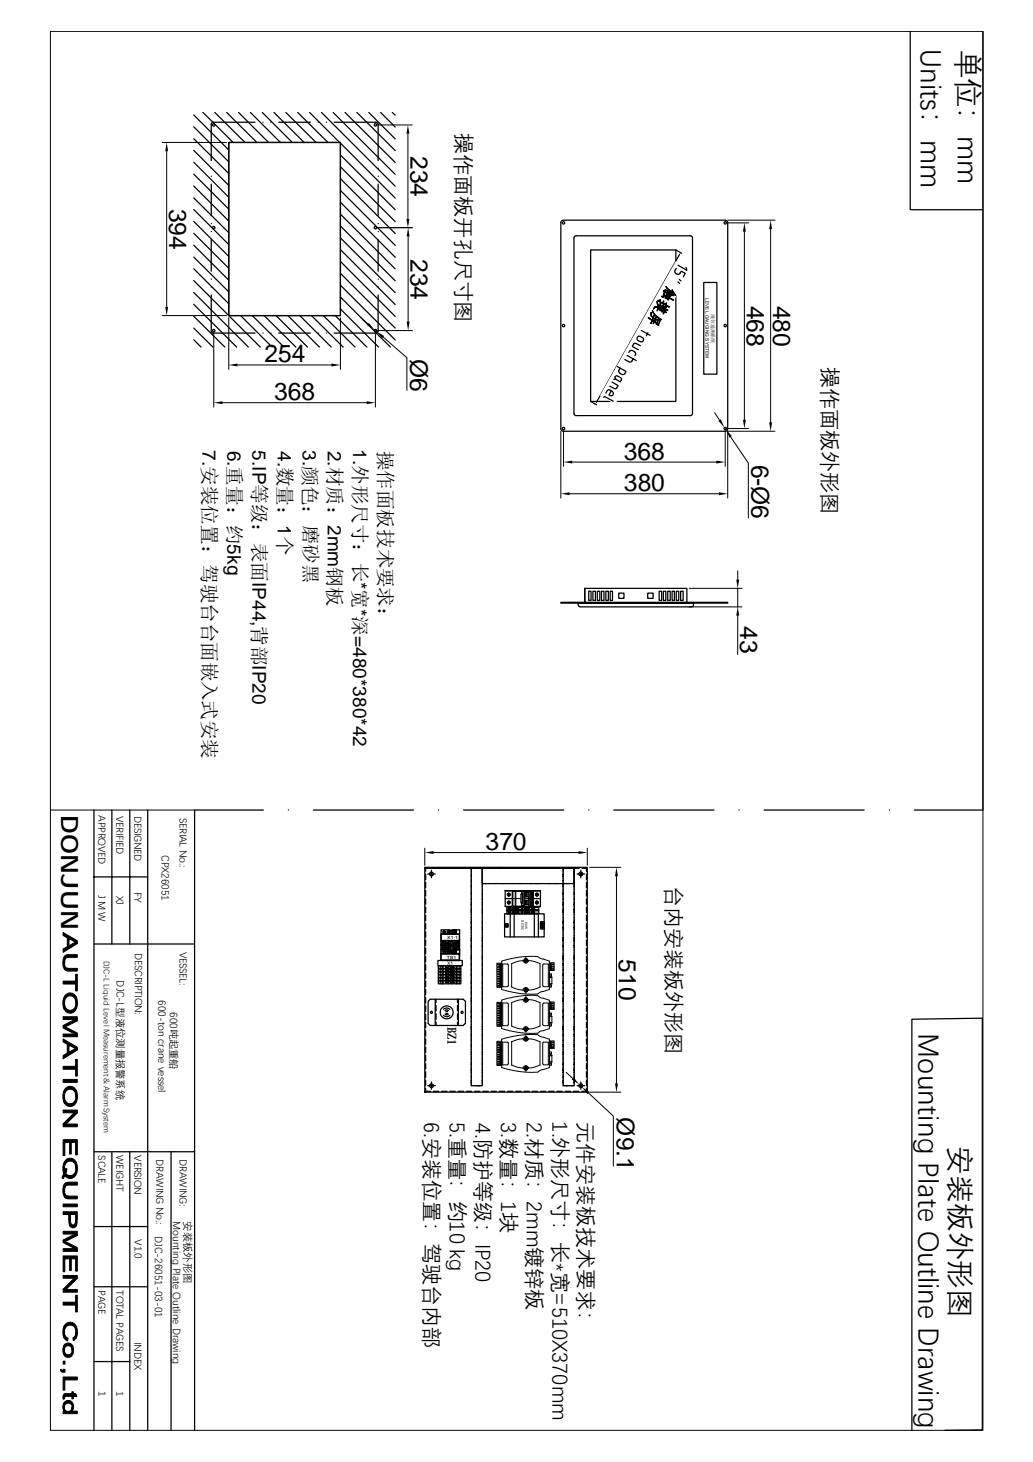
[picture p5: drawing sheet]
<svg xmlns="http://www.w3.org/2000/svg" width="210mm" height="297mm" viewBox="0 0 210 297" stroke-linecap="round" stroke-linejoin="round" font-family="sans-serif">
<g fill="none" stroke="#000" stroke-width=".25">
<path d="M185 6.4v36.2M199.7 6.4v158.2h-13.9M39.4 23.4l7.1 7.1M39.4 25.8l7.1 7.1M39.4 28.2l7.1 7M39.4 30.6l7.1 7.1M39.4 33l7.1 7.1M39.4 35.4l7.1 7.1M39.4 37.8l7.1 7.1M41.2 22.8l2.4 2.3M42.9 37.4v6.4M42.9 35.8h.1"/>
<path d="M42.9 34.2h.1M43.6 22.8l6.2 6.1M43.7 25.3l3.7 3.6M46.1 22.8l6.1 6.1M46.5 28.9h22.7v35.2h-22.7zM48.5 22.8l6.1 6.1M50.9 22.8l6.1 6.1M51.8 24.8l-8.7 .1-.2 .2v7.5M53.3 22.8l6.1 6.1M53.4 24.8h.1M55 24.8h.1M55.7 22.8l6.1 6.1"/>
<path d="M56.6 24.8h6.5M58.1 22.8l6.1 6.1M60.5 22.8l6.1 6.1M62.9 22.8l6.1 6.1M64.7 24.8h.1M65.3 22.8l15 15M66.3 24.8h.1M67.7 22.8l12.6 12.6M67.9 24.8l8.7 .1 .2 .3v7.4M69.2 29.1l11.1 11.1M69.2 31.5l11.1 11.1M69.2 33.9l11.1 11.1"/>
<path d="M69.2 36.3l11.1 11.1M69.2 38.7l11.1 11.2M70.1 22.8l10.2 10.2M72.5 22.8l7.8 7.8M74.9 22.8l5.4 5.4M76.8 35.8h.1M76.8 34.2h.1M76.8 37.4v6.4M77.3 22.8l3 3M79.7 22.8l.6 .6M39.4 40.2l7.1 7.1M39.4 42.6l7.1 7.1"/>
<path d="M39.4 45l7.1 7.1M39.4 47.4l7.1 7.1M39.4 49.8l7.1 7.1M39.4 52.2l7.1 7.1M39.4 54.6l7.1 7.1M39.4 57l13.5 13.5M39.4 59.4l11.1 11.1M42.9 59.9v7.5l.2 .2 8.7 .1M42.9 48.7v6.4M42.9 58.3h.1M42.9 56.7h.1M42.9 47.1h.1"/>
<path d="M42.9 45.5h.1M69.2 41.1l11.1 11.2M69.2 43.5l11.1 11.1M69.2 45.9l11.1 11.2M69.2 48.3l11.1 11.2M69.2 50.7l11.1 11.2M69.2 53.1l11.1 11.2M69.2 55.5l11.1 11.2M69.2 57.9l11.1 11.2M76.8 59.9v7.4l-.2 .3-8.7 .1M76.8 58.3h.1M76.8 56.7h.1"/>
<path d="M76.8 47.1h.1M76.8 45.5h.1M76.8 48.7v6.4M116.8 48l.3-.1h23.2l.4 .3v35.8l-.2 .4h-23.4l-.4-.2-.1-35.9zM120 50.8h17.3v30.8h-17.3zM137.3 50.8l1.2 .7M138 51.8l-16.8 29.8M143 57.4h2.7v18.6h-2.7zM185.2 42.6h14.4M39.4 61.8l8.7 8.7M39.4 64.2l6.3 6.3M39.4 66.7l3.9 3.8"/>
<path d="M39.4 69l1.5 1.5M48.9 64.1l6.4 6.4M51.3 64.1l6.4 6.4M53.4 67.7h.1M53.7 64.1l6.4 6.4M55 67.7h.1M56.1 64.1l6.4 6.4M56.6 67.7h6.5M58.5 64.1l6.4 6.4M60.9 64.1l6.4 6.4M63.3 64.1l6.4 6.4M64.7 67.7h.1"/>
<path d="M65.7 64.1l6.4 6.4M66.3 67.7h.1M68.1 64.1l6.4 6.4M69.2 60.4l6.8 6.8M69.2 62.8l7.7 7.7M76.2 67.4l3.1 3.1M114.4 87.6l-.3-.2-.1-.2v-42l.1-.3 .3-.2 33 .1 .3 .1 .2 .3v42l-.2 .2-.3 .2M114.4 87.6h33M120 81.6l1.2 .6M118.8 119.5h20.8v3h-20.8zM118.8 119.5v3h20.8M114 122.4h33.9v.1h-33.9z"/>
<path d="M117.9 123.3l-.3-.1-.1-.7h23.4l-.1 .7-.2 .1M117.9 123.3h22.7M119.6 120.1h.5v1.9h-.5zM120.5 120.1h.5v1.9h-.5zM121.4 120.1h.5v1.9h-.5zM122.2 120.1h.5v1.9h-.5zM123.1 120.1h.5v1.9h-.5zM124 120.1h.5v1.9h-.5zM125.7 120.5h1.1v1.1h-1.1zM131.6 120.5h1.1v1.1h-1.1zM133.9 120.1h.6v1.9h-.6zM134.8 120.1h.5v1.9h-.5z"/>
<path d="M135.7 120.1h.5v1.9h-.5zM136.6 120.1h.4v1.9h-.4zM137.4 120.1h.5v1.9h-.5zM138.3 120.1h.5v1.9h-.5zM19.1 164.6v125.9M19.1 178.2h10.9M22.7 164.6v27.2M26.4 164.6v27.2M30 164.6v125.9M53.5 164.6h-14v125.9M58.6 164.6h.1M63.7 164.6h20.3"/>
<path d="M89.1 164.6h.1M94.2 164.6h20.4M119.6 164.6h.1M124.7 164.6h20.4M150.2 164.6h.1M155.3 164.6h20.3M180.7 164.6h.1M19.1 191.8h20.4M19.1 234h20.4M22.7 234v56.5M26.4 234v56.5M34.8 234v56.5"/>
<path d="M19.1 249.2h10.9M19.1 261.4h10.9M19.1 276.6h7.3M185.3 290.6v-83.5l14.3-.2v83.6l-7.6 .1"/>
<circle cx="43.4" cy="25.4" r=".25"/>
<circle cx="76.3" cy="25.4" r=".25"/>
<circle cx="43.4" cy="46.3" r=".25"/>
<circle cx="76.3" cy="46.3" r=".25"/>
<circle cx="114.5" cy="45.3" r=".25"/>
<circle cx="147.4" cy="45.3" r=".25"/>
<circle cx="43.4" cy="67.2" r=".25"/>
<circle cx="76.3" cy="67.2" r=".25"/>
<circle cx="114.5" cy="66.2" r=".25"/>
<circle cx="147.4" cy="66.2" r=".25"/>
<circle cx="114.5" cy="87.1" r=".25"/>
<circle cx="147.4" cy="87.1" r=".25"/>
</g>
<g fill="none" stroke="#000" stroke-width=".2">
<path d="M10.2 6.4h189.5v284.2h-189.5zM33 28.9h13M33.9 30.7v31.6M76.8 25.4h7M82.9 27.2v17.3M76.8 46.3h7M82.9 48v17.3M147.8 45.3h4.3M147.9 44.7h9.6M151.3 47.1v38.2M156.6 46.6v39.2M33 64.1h13"/>
<path d="M43.4 67.6v15.1M73.4 64.6l1.3 1.2M76.1 67l.4 .3M76.3 67.6v15.1M76.8 67.2h7M77.9 68.5l4.8 4.2v6.6M45.2 81.8h29.3M114 87.6v13.6M114.5 87.5v7.3M116.3 93.9h29.2M145.2 83.8l1 1.6M147.2 86.9l.3 .4"/>
<path d="M147.4 87.5v7.3M147.8 87.1h4.3M148.5 88.8l3.6 5.3v11.1M157.5 87.6h-9.6v13.6M115.7 100.3h30.4M140 119.5h10.8M149.9 116v1.8M149.9 119.5v3.8M140 123.3h10.8M149.9 125.1v7.9M10.2 164.6h29.3"/>
</g>
<g fill="#000" stroke="#000" stroke-width=".2">
<path d="M12.8 189.5l2.9 1.6v.6l-1.7-1-.3 1.6v-1.8l-.9-.4z" fill-rule="evenodd"/>
<path d="M14 190.7v1.5l1.3-.8 .4 .3-2.9 1.8v-.7l.9-.5z" fill-rule="evenodd"/>
<path d="M13 194.4l.1-.1v1.7l.2 .5 .5 .3h1.9v.5h-2a1.2 1.2 0 0 1-.9-.9v-1.2z" fill-rule="evenodd"/>
<path d="M13.2 194.2l.5-.2h2v.5h-2.1l-.4 .6-.1 .5z" fill-rule="evenodd"/>
<path d="M12.8 219.3h2.9v.6h-2.9z" fill-rule="evenodd"/>
<path d="M13.3 202.1l.7-.4 .6 .1 .6 .3 .3 .4-.1 1.3a1.21 1.21 0 0 0-.8-1.4l-.5-.1a1.32 1.32 0 0 0-1 1.5v1.3l-.3-.7v-1l.2-.7z" fill-rule="evenodd"/>
<path d="M12.8 199.3h2.6v-1.4h.3v3.4h-.3v-1.4h-2.6z" fill-rule="evenodd"/>
<path d="M12.8 208.4l2.9 1.5v.7l-.5-.5-2.4-1.2z" fill-rule="evenodd"/>
<path d="M12.8 210.1h2.4l.5 .5h-2.9z" fill-rule="evenodd"/>
<path d="M12.8 206.6h2.9v.8l-.5-.3h-2.4z" fill-rule="evenodd"/>
<path d="M12.8 208.4l2.4-1.3 .5 .3-2.4 1.2z" fill-rule="evenodd"/>
<path d="M12.8 211.1l2.9 1.7v.5l-1.7-1-.3 1.7v-1.8l-.9-.5z" fill-rule="evenodd"/>
<path d="M14 212.3v1.5l1.3-.8 .4 .3-2.9 1.8v-.7l.9-.4z" fill-rule="evenodd"/>
<path d="M12.8 216.6h2.6v-1.3h.3v3.3h-.3v-1.4h-2.6z" fill-rule="evenodd"/>
<path d="M13.1 203.8v.4a1.38 1.38 0 0 0 .9 1.1h.4a1.32 1.32 0 0 0 1-1.5l.1-1.3a2.36 2.36 0 0 1-.9 3.3h-.8l-.5-.4-.2-.3z" fill-rule="evenodd"/>
<path d="M13 238.4l-.1 1.1-.3-.2z" fill-rule="evenodd"/>
<path d="M13.3 237.4l.3 .1-.3 .9z" fill-rule="evenodd"/>
<path d="M13.2 221.2l.8-.5 .6 .1 .6 .3 .3 .4-.1 1.3a1.21 1.21 0 0 0-.8-1.5h-.5a1.32 1.32 0 0 0-1 1.4v1.4l-.3-.7v-1z" fill-rule="evenodd"/>
<path d="M13.5 235.6a1.34 1.34 0 0 1 2 .5l-.1 1.3a1.32 1.32 0 0 0-1-1.5h-.3a1.43 1.43 0 0 0-1 1.4v1.6l-.1 .3-.2-2.2a1.96 1.96 0 0 1 .7-1.4z" fill-rule="evenodd"/>
<path d="M12.8 228.3l2.9 .1v.5h-2.9z" fill-rule="evenodd"/>
<path d="M12.8 225.5h2.9v.6h-2.9z" fill-rule="evenodd"/>
<path d="M12.8 228.3l2.3-2.2h.6l-2.3 2.3z" fill-rule="evenodd"/>
<path d="M12.8 231.5h2.9v3.1h-.3v-2.5h-.9v2.4h-.4v-2.4h-.9v2.7h-.4z" fill-rule="evenodd"/>
<path d="M13.1 222.7v.4a1.38 1.38 0 0 0 .9 1.1h.5a1.37 1.37 0 0 0 .9-1.4l.1-1.3a2.36 2.36 0 0 1-.9 3.3l-.8-.1-.7-.6z" fill-rule="evenodd"/>
<path d="M13.1 237.4l.1 .5 .1-.5v1l.2 .2 .5 .2h.5a1.37 1.37 0 0 0 .9-1.4l.1-1.3a2.45 2.45 0 0 1-.9 3.3h-.8l-.7-.6v.1z" fill-rule="evenodd"/>
<path d="M12.8 244.6h2.9v.6h-2.9z" fill-rule="evenodd"/>
<path d="M14.3 246.7l.1 1.4a.51 .51 0 0 0 .3 .7 .51 .51 0 0 0 .6-.4l.1-.6v1.4l-.7 .3-.4-.3z" fill-rule="evenodd"/>
<path d="M13 240.6l.1 1.7 .2 .5 .7 .2h1.7v.6h-1.9a1.2 1.2 0 0 1-1-1.3v-1.1z" fill-rule="evenodd"/>
<path d="M13.2 240.5l.7-.3h1.8v.6h-2.1l-.4 .5-.1 .5z" fill-rule="evenodd"/>
<path d="M12.8 246.2h2.9v2.2l-.3 .8v-2.5h-1.1v2.5l-.3-.7v-1.8h-1.2z" fill-rule="evenodd"/>
<path d="M12.8 252l2.9 1.5v.7l-.5-.5-2.4-1.2z" fill-rule="evenodd"/>
<path d="M12.8 253.7h2.4l.5 .5h-2.9z" fill-rule="evenodd"/>
<path d="M12.8 250.2h2.9v.8l-.5-.3h-2.4z" fill-rule="evenodd"/>
<path d="M12.8 252l2.4-1.3 .5 .3-2.4 1.3z" fill-rule="evenodd"/>
<path d="M12.8 255.2h2.9v3.1h-.3v-2.5h-.9v2.3h-.4v-2.3h-.9v2.6h-.4z" fill-rule="evenodd"/>
<path d="M12.8 259.2h2.9v.5h-2.9z" fill-rule="evenodd"/>
<path d="M12.8 261.9l2.3-2.2h.6l-2.3 2.3z" fill-rule="evenodd"/>
<path d="M12.8 276.5h.4v.6h-.4z" fill-rule="evenodd"/>
<path d="M12.4 278.2l.3 .3h.1v-.3h.4v.6h-.5a.41 .41 0 0 1-.3-.6z" fill-rule="evenodd"/>
<path d="M13.1 270.6a1.23 1.23 0 0 0 .7 1.3l-.1 .5-.7-.5z" fill-rule="evenodd"/>
<path d="M13.2 273.1a.99 .99 0 0 1 1.4 .2v1l-.1-.6-.4-.3-.7 .1-.3 .6v.2l-.1-1z" fill-rule="evenodd"/>
<path d="M13 273.3l.1 1.3 .2 .4 .4 .2h.5l.3-.3 .1-1.6a1.68 1.68 0 0 1-.5 2.5h-.4a1.11 1.11 0 0 1-.9-1.2v-.6z" fill-rule="evenodd"/>
<path d="M15.4 270.7v1.2l-.5 .5-.1-.6 .4-.3z" fill-rule="evenodd"/>
<path d="M12.8 261.9l2.9 .1v.5h-2.9z" fill-rule="evenodd"/>
<path d="M12.8 264.6h2.6v-1.4h.3v3.4h-.3v-1.4h-2.6z" fill-rule="evenodd"/>
<path d="M13.2 269.1a1.43 1.43 0 0 1 1.6-.3 1.43 1.43 0 0 1 .9 1.4v1l-.3 .7v-1.5a1.1 1.1 0 0 0-1-1.2h-.3a1.07 1.07 0 0 0-1 1l-.1 1.7-.2-.8v-.8l.1-.7z" fill-rule="evenodd"/>
<path d="M13 285l.1-.1v1.9l-.3-.7z" fill-rule="evenodd"/>
<path d="M13 283.3l.1-.1v1l-.3 .1v-.6z" fill-rule="evenodd"/>
<path d="M13.1 284.8l.4-.2h.6a1.35 1.35 0 0 1 .7 1.9l-.2 .2v-1a.79 .79 0 0 0-.8-.6 .79 .79 0 0 0-.7 .8z" fill-rule="evenodd"/>
<path d="M13.1 283.2h1.5v-.4h.3v.4h.5l.2 .5h-.7v.5h-.3v-.5h-1.4l-.1 .3z" fill-rule="evenodd"/>
<path d="M12.8 279.8h2.9v.6h-2.5v2h-.4z" fill-rule="evenodd"/>
<path d="M13.1 286.2l.3 .5 .6 .1 .4-.3 .2-.6v.8h1.1v.5h-2.9v-.4h.3z" fill-rule="evenodd"/>
</g>
<g fill="#000">
<path d="M33.9 28.9l.3 1.8h-.6zM82.9 25.4l.3 1.8h-.6zM82.6 44.5h.6l-.3 1.8zM82.9 46.3l.3 1.7h-.6zM138.3 51.3l-.2 .5-.1-.1zM151.3 45.3l.3 1.8h-.6zM156.6 44.7l.3 1.9h-.6zM33.6 62.3h.6l-.3 1.8zM74.9 65.6l1.2 1.4-1.6-1zM76.5 67.3l1.6 1-.5 .4zM82.6 65.3h.6l-.3 1.9zM43.4 81.8l1.8-.3v.6z"/>
<path d="M74.5 81.5l1.8 .3-1.8 .3zM114.5 93.9l1.8-.3v.6zM121.2 81.6l.1 .1-.3 .4zM145.5 93.6l1.9 .3-1.9 .3zM146 85.5l.5-.3 .7 1.7zM147.5 87.3l1.2 1.3-.4 .3zM151 85.3h.6l-.3 1.8zM156.3 85.8h.6l-.3 1.8zM114 100.3l1.7-.3v.6zM146.1 100l1.8 .3-1.8 .3zM149.6 117.8h.6l-.3 1.7zM149.9 123.3l.3 1.8h-.6z"/>
</g>
<g fill="#fff">
<path d="M137.3 53l3.2 1.8-15.4 27.4z"/>
<path d="M137.3 53l-12.2 29.2-3.2-1.8z"/>
</g>
<g fill="none" stroke="#000" stroke-width=".25">
<path d="M46.5 28.9h22.7v35.2h-22.7zM134.8 59.1l.3-.1-.1 .2 1.3 .7 .3-.6-.2 .7zM134.9 59.4l.2-.1-.4 1h.3l-.5 .1v-.2l.2 .1zM134.9 59.8l.5 .3 .2-.3-.2 .3 .5 .3 .2-.3-.1 .3 .9 .5-.2 .1-.8-.5v.4h-.2l-.4-.4-.1 .1 .2-.4zM135.1 58.9l.7 .3 .1-.2-.1 .3 .3 .1 .1-.2-.1 .2 .3 .2-.3-.1-.1 .2 .1-.3-.3-.1-.2 .2 .1-.2zM135.3 58.2l.9 .9 .6 .2-.2-.4 .7 1.1h-.2l-.2-.4v.5h-.2l-.2-.4 .2 .2 .2-.4-.1-.1-.7-.3zM135.4 59.7l.9 .4-.2 .1zM137.4 54.5l-.3 .6 .3 .5M137.8 53.9l1.8 1-.2-.6M137.8 57.3l.3 .3M138 56.8l.4 .3M138.2 55.5l.2-.4 .8 .4-.3 .7"/>
<path d="M138.2 55.5l-.3 .2-.6-.1M123.9 79.2l-.4 .1-.4 .6M123.9 78.5l.9 .4M123.9 79.2l.5 .3M124.2 79.4l-.5 .8 .3 .1M124.4 77.6l1.2 .7-.3 .6h-.5M124.4 79.5a.47 .47 0 0 1 .2 .7 .47 .47 0 0 1-.6 .2M125.1 77l-.4 .1M125.4 74.5l1.8 1-.2 .4M125.5 76.4a.36 .36 0 0 0-.5 .1 .36 .36 0 0 0 .1 .5M125.5 76.4l.8 .5-.3 .7-.9-.6M125.8 75.3l-.1 .2 .2 .3"/>
<path d="M125.9 75.8l.5 .3M126 74.8l-.3 .5M127 75.9l-.3 .2h-.3M127 73.1l.8 .4M127.4 72.2l1.9 1.1M127.9 71.4l-.1 .2M128.4 73.3l-.3 .3-.2-.1M128.4 71.2h-.2l-.3 .2M128.5 71.2l.5 .3M128.7 72.9l-.3 .5M128.7 69.9l-.2 .5 1.2 .7M128.9 71.5l.3 .3-.1 .2"/>
<path d="M129.2 72l-.2 .3M129.2 69.8h-.2l-.3 .2M129.3 69.8l.8 .5M130.3 67.1l1.8 1M130.5 68.6a.47 .47 0 0 1 .2 .6 .47 .47 0 0 1-.6 .2l-.4-.2a.48 .48 0 0 1-.2-.6 .48 .48 0 0 1 .6-.2l.5 .2M131.7 67.6l-.4 .6M132.3 63.5l.1 .7 .2 .3h.1l.3-.4-.2 .5 .3 .2 .2-.3-.1 .3 .4 .1-.3 .2-.2-.2-.3 .8 .1-.4-.4-.2-.3 .6 .3-.6-.8-.5 .8 .4 .2-.4a.85 .85 0 0 1-.4-1.1zM132.5 63.1a3.7 3.7 0 0 0 2 1.8h-.3l-.3 1.2h-.2l-.4-.2 .1-.3h-.1l-.2-.4 .3 .4 .5-.9-.9-.8zM132.7 64.7l.4 .2-.2 .4-.4-.3zM133.6 61.2v.3l.3 .7 .4-.6-.3 .7 .2 .2 .2-.4-.3 .8 .4 .3 .4-.7-.2 .9h-.2l-.5-.4 .2-.5h-.1l-.2-.2-.3 .8h-.1l.4-.7h-.6l-.5 .4 .2-.5h.9l-.3-.4zM133.6 61l.6-.1-.3 .3 .9 .5-.1-.5 .2-.1-.1 .6 .5 .2 .2-.4-.2 .5 .8 .3-.3 .1-.5-.4-.2 .3 .2-.3-.5-.2v.4v-.4zM133.9 64.7l.3 .2-.5 1-.3-.1z"/>
<path d="M134.2 62l.9 .4zM134.6 62.3l-.2 .6zM134.9 62.7l.3 .1 .2-.5-.2 .5 .5 .2-.5-.1-.2 .3 .4 .2-.1 .1-.3-.2-.3 .5 .3-.6-.3-.3 .3 .2 .1-.3zM135.4 60.2l.5 .3-.1 .3-.5-.3zM122.9 80.6l-.2 .1M123 80.6l1.6 .9M86.3 176.2h33v45.7h-33zM86.3 176.4h30.4v.2M86.5 176.4v.6M86.5 177.6v1.1M86.5 179.3v1.1M86.9 177.6h1.5"/>
<path d="M87.7 176.8v1.5M95.8 179.8h.1M95.8 178h.1M95.8 177.7h.1M95.8 176.8h.1M95.8 176.7h.1M95.8 176.8v.9M95.8 177.7v.3M95.8 178.1v1.6M95.8 179.8v.3M96 176.4h-.2v.2M97.8 176.4h.2v.2"/>
<path d="M98 179.8h.1M98 178h.1M98 177.7h.1M98 176.8h.1M98 176.4v3.3M98 179.8v.3M98 176.9h.1M98 177.3h.1M98 179h.1M98 179.4v.1h.2M98.3 179.5h18.1M101.7 176.2v.2"/>
<path d="M114.4 179.8h.1M114.4 178h.1M114.4 177.7h.1M114.4 176.8h.1M114.4 176.7h.1M114.4 176.8v.9M114.4 177.7v.3M114.4 178.1v1.6M114.4 179.8v.3M114.6 176.4h-.2v.2M116.5 176.4h.2v3.3M116.6 176.4h1.1"/>
<path d="M116.7 179.8v.3M116.7 179.8h.1M116.7 178h.1M116.7 177.7h.1M116.7 176.8h.1M116.7 176.9h.1M116.7 177.3h.1M116.7 179h.1M116.7 179.4v.1h-.2M117.3 177.6h1.5M118 176.8v1.5M118.3 176.4h.9v.6"/>
<path d="M119.2 177.6v1.1M119.2 179.3v1.1M86.5 180.9v1.2M86.5 182.6v1.1M86.5 184.3v1.1M86.5 186v1.1M86.5 187.6v1.2M86.5 189.3v1.1M86.5 191v1.1M86.5 192.6v1.2M86.5 194.3v1.1M86.5 196v1.1"/>
<path d="M86.5 197.7v1.1M86.5 199.3v1.2M89 195.1h4.9v1.1h-4.9zM89.1 196.2h4.5v.6h-4.5zM89.1 196.8h4.5v.6h-4.5zM89.1 197.4h4.5v.6h-4.5zM89.1 198h4.5v.7h-4.5zM89.1 198.7h4.5v.5h-4.5zM89.1 199.2h4.5v.7h-4.5zM89.5 196.2v3.7M89.6 189.8h3.8v1.3h-3.8zM89.6 193.7h3.8v1.4h-3.8z"/>
<path d="M89.6 191.1v.9h3.8v.9h-3.8v-.9h.9v.2h2v-.2h.9v-.9h-.9v.2v-.1h-2v.1v-.2zM89.6 193.8h3.7v1.3h-3.7zM89.7 189.8h3.6v1.3h-3.6zM89.7 191.1v1.8M89.8 196.2v3.7M90 191.1v1.8M90 191.7v.3M90 192.6v.3M90 196.2v3.7M90.1 191.1v1.8M90.2 189v.3h-.2l.2 .3M90.2 193.1v.2h-.2l.2 .3"/>
<path d="M90.3 189v.3h.2l-.2 .3M90.3 193.1v.2h.2l-.2 .3M90.3 191.1v1.8M90.5 196.4l.3 .2-.3-.1M90.5 197l.3 .2M90.5 198.2l.3 .2-.3-.1M90.5 198.9l.3 .1M90.8 197.8l-.3-.2 .3 .3M90.8 199.6l-.3-.1 .3 .2M90.8 191.5l-.3 .3M90.8 192.4l-.3 .3M90.9 191.6l-.4 .2"/>
<path d="M90.9 192.5l-.4 .3M91 189v.3h-.1l.1 .3M91 193.1v.2h-.2l.2 .3M91.1 196.2v3.7M91.1 191.2v.8h.8v-.8M91.1 192.1v.8h.8v-.8M91.1 193.1v.2h.2l-.2 .3M91.1 191.3h.8M91.1 192.2h.8M91.2 189v.3h.1l-.1 .3M91.3 191.2v.1M91.3 192.1v.1"/>
<path d="M91.5 189.6h.4M91.5 193h.4M91.7 191.2v.1M91.7 192.1v.1M91.7 196.2v3.7M91.9 188.9v.9h.9v-.9M91.9 188.9h1.5v.9h-1.5zM91.9 189l-2.3-.1v.9h1.8l.1-.6h.4M91.9 193.7v-.8h.9v.8M91.9 192.9h1.5v.8h-1.5zM91.9 193.5h-.4v-.5l-.1-.1h-1.8v.8h2.3M91.9 197l.3 .2z"/>
<path d="M91.9 198.9l.3 .1zM91.9 196.4l.3 .2-.3-.1M91.9 198.2l.3 .2-.3-.1M91.9 189.6h.2M91.9 188.9v.9M91.9 192.9v.8M91.9 193.1h.2M92.1 191.6l.4 .2M92.1 192.5l.4 .3M92.1 188.9v.9M92.1 192.9v.8M92.1 191.5l.4 .3"/>
<path d="M92.1 192.4l.4 .3M92.2 197.8l-.3-.2 .3 .3M92.2 199.6l-.3-.1 .3 .2M92.2 188.9v.9M92.2 192.9v.8M92.3 192.9v.8M92.4 188.9v.9M92.5 193.1h.2M92.5 192.9v.8M92.5 189.6h.2M92.5 188.9v.9M92.7 191.1v1.8"/>
<path d="M92.7 196.2v3.7M92.7 188.9v.9M92.7 192.9v.8M92.8 191.1l.1 1.8v-.3M92.9 196.2v3.7M92.9 191.7v.3M92.9 191.1v1.8M93 191.1v1.8M93.2 191.1v1.8M93.3 196.2v3.7M95.8 199.8h.1M95.8 198.2v1.3"/>
<path d="M95.8 197.9v.3M95.8 197.9h.1M95.8 195.8h.1M95.8 194.5h.1M95.8 194.2h.1M95.8 192.4h.1M95.8 191.2v.9M95.8 191.2h.1M95.8 190.5v.3M95.8 190.5h.1M95.8 188.4h.1M95.8 187.1h.1"/>
<path d="M95.8 185.4h.1M95.8 185.1h.1M95.8 183.8v.9M95.8 183.8h.1M95.8 181.8v1.7M95.8 181.7h.1M95.8 183.5v.3M95.8 184.8v.2M95.8 185.1v.3M95.8 185.4v1.7M95.8 187.2v.2M95.8 188.5v.2"/>
<path d="M95.8 190.9v.2M95.8 192.1v.3M95.8 192.5v1.6M95.8 194.2v.3M95.8 194.5v.3M95.8 195.8v.3M95.8 199.5v.3M95.8 199.8v1.7M95.8 196.1v1.7M95.8 194.8v.9M95.8 188.8v1.6M95.8 187.5v.9"/>
<path d="M95.8 181.4v.3M95.8 180.1v1.2M98 199.8h.1M98 198.2v1.3M98 197.9v.3M98 197.9h.1M98 195.8h.1M98 194.5h.1M98 194.2h.1M98 192.4h.1M98 191.2v.9M98 191.2h.1"/>
<path d="M98 190.5v.3M98 190.5h.1M98 188.4h.1M98 187.1h.1M98 185.4h.1M98 185.1h.1M98 183.8v.9M98 183.8h.1M98 181.8v1.7M98 181.7h.1M98 183.5v.3M98 184.8v.2"/>
<path d="M98 185.1v.3M98 185.4v1.7M98 187.2v.2M98 188.5v.2M98 190.9v.2M98 192.1v.3M98 192.5v1.6M98 194.2v.3M98 194.5v.3M98 195.8v.3M98 199.5v.3M98 199.8v1.7"/>
<path d="M98 196.1v1.7M98 194.8v.9M98 188.8v1.6M98 187.5v.9M98 181.4v.3M98 180.1v1.2M102.5 185.7h8.1v4.7h-8.1zM102.5 187.6h.8v.4h-.8zM102.5 188h.8v.4h-.8zM102.7 181h7.1zM102.7 181v3.2h7.1M102.7 181h7.1v3.2"/>
<path d="M102.7 181h7.1h-1.4v3.2M102.7 184.2h7.1M102.7 182.6h1.4M102.8 187.8h.2zM102.9 187.8h.1M102.9 188.2h.1M102.9 188.2h.1l-.1 .1zM102.9 187.9h.1M102.9 188.3h.1M103 184.2h.3v1.5h-.3v-.8h.3h-.3zM103 184.9h.6M103 185.7h.6"/>
<path d="M103.3 185.1h.5M103.3 184.3h.5M103.3 184.8h.5M103.3 185.5h.5M103.3 183.4v.2zM103.3 181.8v.2zM103.3 183.1v.2h-.1l.1 .1M103.3 181.5v.2h-.1l.1 .1M103.4 184.3v.5M103.4 185.1v.4M103.4 183.4h.1zM103.4 183.3l.1 .1z"/>
<path d="M103.4 183.1v.2zM103.4 183.4v.2zM103.4 181.8h.1zM103.4 181.7l.1 .1zM103.4 181.5v.2zM103.4 181.8v.2zM103.5 184.3v.5M103.5 185.1v.4M103.6 184.3v.5M103.6 185.1v.4M103.7 185.7v4.7M103.8 184.2v1.5h.5"/>
<path d="M103.8 184.9h.5M104.1 184.5l.2-.1 .1 .2-.1 .2-.2-.1zM104.1 185.2l.2-.1 .1 .3h-.3zM104.1 184.4l.3 .1v.3l-.3-.1zM104.1 185.2l.3-.1v.3h-.3zM104.1 181v3.2M104.4 184.4l-.3 .3M104.4 185.2l-.3 .2M104.4 184.5l-.3 .2M104.4 184.9h1.4M104.4 185.7h1.4M104.5 185.7v4.7"/>
<path d="M104.6 184.4h1.4v.4h-1.4zM104.6 185.1h1.4v.4h-1.4zM104.8 184.4v.4M104.8 185.1v.4M104.9 184.6h.3zM104.9 184.5l.3 .1zM104.9 184.5h.4v.1h-.4zM104.9 185.3l.3 .1zM104.9 185.2l.3 .1zM104.9 185.2l.4 .1v.1l-.4-.1M104.9 185.2v.1M105.9 184.9h1.4"/>
<path d="M105.9 185.7h1.4M106.2 184.4h.5v.4h-.5zM106.2 185.1h.5v.4h-.5zM106.6 184.4v.4M106.6 185.1v.4M106.9 184.4h.6h-.6M106.9 184.7h.5M106.9 185.1l.5 .1M106.9 185.4h.6M106.9 185.4h.2M106.9 184.7h.6M106.9 184.7v.1"/>
<path d="M106.9 185.4l1.1 .1v-.4h-.5v.4M106.9 185.2h.6M107 184.5h-.1v.2M107 184.4v.1M107.1 185.2h-.2v.2M107.1 184.4h.1M107.1 184.8h.1M107.1 185.1h.1M107.4 184.9h1.2M107.4 185.7h1.2M107.4 184.4v.1M107.5 184.4h.5v.4h-.5z"/>
<path d="M108.1 181v3.2M108.2 184.4l.4 .1-.1 .3-.3-.1zM108.3 184.4l.3 .1-.1 .2h-.3zM108.3 185.2h.3l-.1 .2h-.3zM108.4 182.6h1.4M108.5 184.4l.1 .2M108.5 185.1l-.3 .1 .1 .3M108.5 185.1l.1 .2-.3 .2M108.5 185.1l.1 .2M108.5 184.4l-.3 .3M108.5 185.2l-.3 .2M108.5 184.5l-.2 .2"/>
<path d="M108.5 185.2l-.2 .2M108.6 185.7v4.7M108.6 184.2l.9 .1v.6h-.9M108.6 184.9l.9 .1v.6l-.9 .1M108.8 184.9h.6M108.9 184.2v.1M108.9 184.9v.1M108.9 185.6v.1M109.1 181.8v.2zM109.1 183.4v.2zM109.1 181.5v.2h-.2l.2 .1M109.1 183.1v.2h-.2l.2 .1"/>
<path d="M109.1 184.2v.1M109.1 184.9v.1M109.1 185.6v.1M109.1 181.8h.2zM109.1 181.7l.2 .1zM109.1 181.5v.2zM109.1 183.4h.2zM109.1 183.3l.2 .1zM109.1 183.1v.2zM109.2 184.2v.1M109.2 184.9v.1M109.2 185.6v.1"/>
<path d="M109.4 185.7v4.7M109.4 184.2v.1M109.4 184.9v.1M109.4 185.6l-.6 .1M109.8 187.6h.8v.4h-.8zM109.8 188h.8v.4h-.8zM109.8 188.4h.8v.4h-.8zM109.8 187.3h.8v.3h-.8zM110.2 187.8h.1M110.2 188.2h.1M110.1 188.6h.2zM110.2 188.6h.1"/>
<path d="M110.2 187.4h.1M110.2 188.2h.1l-.1 .1zM110.2 187.7v.2zM110.2 187.9h.1M110.2 188.3h.1M110.2 188.7h.1M110.2 187.4v.1zM110.2 187.5h.1M114.4 199.8h.1M114.4 199.5h.1M114.4 198.2h.1M114.4 197.9h.1"/>
<path d="M114.4 196.1h.1M114.4 195.8h.1M114.4 194.8h.1M114.4 194.5h.1M114.4 194.2h.1M114.4 192.4h.1M114.4 192.1h.1M114.4 191.2h.1M114.4 190.8h.1M114.4 190.5h.1M114.4 188.8h.1M114.4 188.4h.1"/>
<path d="M114.4 187.5h.1M114.4 187.1h.1M114.4 185.4h.1M114.4 185.1h.1M114.4 184.7h.1M114.4 183.8h.1M114.4 183.5h.1M114.4 181.7h.1M114.4 181.4h.1M114.4 180.1h.1M114.4 180.2v1.1M114.4 181.4v.3"/>
<path d="M114.4 181.8v1.6M114.4 183.5v.3M114.4 183.8v.9M114.4 184.8v.2M114.4 185.1v.3M114.4 185.4v1.7M114.4 187.2v.2M114.4 187.5v.9M114.4 188.5v.2M114.4 188.8v1.6M114.4 190.5v.3M114.4 190.9v.2"/>
<path d="M114.4 191.2v.9M114.4 192.1v.3M114.4 192.5v1.6M114.4 194.2v.3M114.4 194.5v.3M114.4 194.9v.8M114.4 195.8v.3M114.4 196.2v1.6M114.4 197.9v.2M114.4 198.2v1.2M114.4 199.5v.3M114.4 199.8v1.7"/>
<path d="M116.7 181.8v1.7M116.7 183.5v.3M116.7 183.8v.9M116.7 184.8v.2M116.7 185.1v.3M116.7 185.4v1.7M116.7 187.2v.2M116.7 188.5v.2M116.7 190.5v.3M116.7 190.9v.2M116.7 191.2v.9M116.7 192.1v.3"/>
<path d="M116.7 192.5v1.6M116.7 194.2v.3M116.7 194.5v.3M116.7 195.8v.3M116.7 197.9v.3M116.7 198.2v1.3M116.7 199.5v.3M116.7 199.8v1.7M116.7 199.8h.1M116.7 197.9h.1M116.7 195.8h.1M116.7 194.5h.1"/>
<path d="M116.7 194.2h.1M116.7 192.4h.1M116.7 191.2h.1M116.7 190.5h.1M116.7 188.4h.1M116.7 187.1h.1M116.7 185.4h.1M116.7 185.1h.1M116.7 183.8h.1M116.7 181.7h.1M116.7 180.1v1.2M116.7 181.4v.3"/>
<path d="M116.7 187.5v.9M116.7 188.8v1.6M116.7 194.8v.9M116.7 196.1v1.7M119.2 180.9v1.2M119.2 182.6v1.1M119.2 184.3v1.1M119.2 186v1.1M119.2 187.6v1.2M119.2 189.3v1.1M119.2 191v1.1M119.2 192.6v1.2"/>
<path d="M119.2 194.3v1.1M119.2 196v1.1M119.2 197.7v1.1M119.2 199.3v1.2M86.5 201v1.1M86.5 202.7v1.1M86.5 204.4v1.1M86.5 206.1v1.1M86.5 207.7v1.1M86.5 209.4v1.1M86.5 211.1v1.1M86.5 212.8v1.1"/>
<path d="M86.5 214.4v1.1M86.5 216.1v1.1M86.5 217.7v1.2M86.5 219.4v1.1M87 203.4l.4-.4h6.7l.5 .4v4.5l-.5 .5h-6.7l-.4-.5zM87.7 219.8v1.5M88.4 203v5.4M88.6 203v.7M88.6 204.3v1.1M88.6 206v1.1M88.6 207.7v.7M90.1 206.3l.7 .3 .6-.3"/>
<path d="M90.1 205l.7-.2 .6 .2M90.4 206a.42 .42 0 0 0 .7 0M90.4 205.3a.42 .42 0 0 1 .7 0M90.6 205.9h.3M90.6 205.5h.3M93 203v.7M93 204.3v1.1M93 206v1.1M93 207.7v.7M93.1 203v5.4M95.8 220v.6h1.9M95.8 219.9h.1"/>
<path d="M95.8 219.6h.1M95.8 217.9h.1M95.8 217.5h.1M95.8 216.3h.1M95.8 213.9v.3M95.8 213.9h.1M95.8 212.6h.1M95.8 212.2h.1M95.8 210.5h.1M95.8 210.2h.1M95.8 209.2h.1M95.8 208.9h.1"/>
<path d="M95.8 206.5v.3M95.8 206.5h.1M95.8 205.3v.3M95.8 205.2h.1M95.8 203.1h.1M95.8 202.8h.1M95.8 201.9h.1M95.8 201.5h.1M95.8 201.6v.2M95.8 201.9v.9M95.8 202.8v.3M95.8 203.2v.2"/>
<path d="M95.8 205.6v.8M95.8 206.9v1.6M95.8 208.9v.3M95.8 209.3v.8M95.8 210.2v.3M95.8 210.6v1.6M95.8 212.3v.2M95.8 212.6v1.2M95.8 214.2v1.7M95.8 216.3v.9M95.8 217.6v.2M95.8 217.9v1.7"/>
<path d="M95.8 219.7v.2M95.8 217.2v.3M95.8 215.9v.3M95.8 208.6v.3M95.8 203.5v1.7M98 219.9h.1M98 219.6h.1M98 217.9h.1M98 217.5h.1M98 216.3h.1M98 213.9v.3M98 213.9h.1"/>
<path d="M98 212.6h.1M98 212.2h.1M98 210.5h.1M98 210.2h.1M98 209.2h.1M98 208.9h.1M98 206.5v.3M98 206.5h.1M98 205.3v.3M98 205.2h.1M98 203.1h.1M98 202.8h.1"/>
<path d="M98 201.9h.1M98 201.5h.1M98 201.6v.2M98 201.9v.9M98 202.8v.3M98 203.2v.2M98 205.6v.8M98 206.9v1.6M98 208.9v.3M98 209.3v.8M98 210.2v.3M98 210.6v1.6"/>
<path d="M98 212.3v.2M98 212.6v1.2M98 214.2v1.7M98 216.3v.9M98 217.6v.2M98 217.9v1.7M98 219.7v.2M98 220v.3M98 217.2v.3M98 215.9v.3M98 208.6v.3M98 203.5v1.7"/>
<path d="M114.4 220v.6h2M114.4 219.9h.1M114.4 219.6h.1M114.4 217.9h.1M114.4 217.5h.1M114.4 217.2h.1M114.4 216.3h.1M114.4 215.9h.1M114.4 214.2h.1M114.4 213.9h.1M114.4 212.6h.1M114.4 212.2h.1"/>
<path d="M114.4 210.5h.1M114.4 210.2h.1M114.4 209.2h.1M114.4 208.9h.1M114.4 208.6h.1M114.4 206.8h.1M114.4 206.5h.1M114.4 205.6h.1M114.4 205.2h.1M114.4 203.5h.1M114.4 203.1h.1M114.4 202.8h.1"/>
<path d="M114.4 201.9h.1M114.4 201.5h.1M114.4 201.6v.2M114.4 201.9v.9M114.4 202.8v.3M114.4 203.2v.2M114.4 203.5v1.7M114.4 205.3v.2M114.4 205.6v.8M114.4 206.5v.3M114.4 206.9v1.6M114.4 208.6v.3"/>
<path d="M114.4 208.9v.3M114.4 209.3v.8M114.4 210.2v.3M114.4 210.6v1.6M114.4 212.3v.2M114.4 212.6v1.2M114.4 213.9v.3M114.4 214.2v1.7M114.4 216v.2M114.4 216.3v.9M114.4 217.2v.3M114.4 217.6v.2"/>
<path d="M114.4 217.9v1.7M114.4 219.7v.2M116.7 201.6v.2M116.7 201.9v.9M116.7 202.8v.3M116.7 203.2v.2M116.7 205.3v.3M116.7 205.6v.8M116.7 206.5v.3M116.7 206.9v1.6M116.7 208.9v.3M116.7 209.3v.8"/>
<path d="M116.7 210.2v.3M116.7 210.6v1.6M116.7 212.3v.2M116.7 212.6v1.2M116.7 213.9v.3M116.7 214.2v1.7M116.7 216.3v.9M116.7 217.6v.2M116.7 217.9v1.7M116.7 219.7v.2M116.7 220v.3M116.7 219.9h.1"/>
<path d="M116.7 219.6h.1M116.7 217.9h.1M116.7 217.5h.1M116.7 216.3h.1M116.7 213.9h.1M116.7 212.6h.1M116.7 212.2h.1M116.7 210.5h.1M116.7 210.2h.1M116.7 209.2h.1M116.7 208.9h.1M116.7 206.5h.1"/>
<path d="M116.7 205.2h.1M116.7 203.1h.1M116.7 202.8h.1M116.7 201.9h.1M116.7 201.5h.1M116.7 203.5v1.7M116.7 208.6v.3M116.7 215.9v.3M116.7 217.2v.3M118 219.8v1.5M119.2 201v1.1M119.2 202.7v1.1"/>
<path d="M119.2 204.4v1.1M119.2 206.1v1.1M119.2 207.7v1.1M119.2 209.4v1.1M119.2 211.1v1.1M119.2 212.8v1.1M119.2 214.4v1.1M119.2 216.1v1.1M119.2 217.7v1.2M119.2 219.4v1.1M86.5 221.1v.6h1M86.9 220.6h1.5"/>
<path d="M88.1 221.7h1.1M89.7 221.7h1.1M91.4 221.7h1.1M93.1 221.7h1.1M94.7 221.7h1.1M96.4 221.7h1.1M98 220.3v.3h-.2M98.1 221.7h1.1M99.8 221.7h1.1M101.4 221.7h1.2M103.1 221.7h1.1M104.8 221.7h1.1"/>
<path d="M106.5 221.7h1.1M108.1 221.7h1.2M109.8 221.7h1.1M111.5 221.7h1.1M113.2 221.7h1.1M114.9 221.7h1.1M116.5 221.7h1.1M116.7 220.3v.3h-.3M117.3 220.6h1.5M119.2 221.1v.6h-1M119.2 221.7h.1"/>
<circle cx="87.7" cy="177.6" r=".39"/>
<circle cx="118" cy="177.6" r=".39"/>
<circle cx="90.3" cy="189.3" r=".25"/>
<circle cx="90.3" cy="193.3" r=".25"/>
<circle cx="90.7" cy="191.7" r=".22"/>
<circle cx="90.7" cy="192.6" r=".22"/>
<circle cx="90.7" cy="191.7" r=".25"/>
<circle cx="90.7" cy="192.6" r=".25"/>
<circle cx="90.7" cy="197.1" r=".16"/>
<circle cx="90.7" cy="199" r=".16"/>
<circle cx="90.7" cy="196.5" r=".16"/>
<circle cx="90.7" cy="198.4" r=".16"/>
<circle cx="90.7" cy="199.6" r=".16"/>
<circle cx="90.7" cy="197.7" r=".16"/>
<circle cx="91.1" cy="193.3" r=".25"/>
<circle cx="91.1" cy="189.3" r=".25"/>
<circle cx="91.4" cy="198.4" r=".22"/>
<circle cx="91.4" cy="196.5" r=".22"/>
<circle cx="91.4" cy="198.9" r=".22"/>
<circle cx="91.4" cy="197.1" r=".22"/>
<circle cx="91.4" cy="199.5" r=".22"/>
<circle cx="91.4" cy="197.7" r=".22"/>
<circle cx="91.5" cy="192.6" r=".16"/>
<circle cx="91.5" cy="191.7" r=".16"/>
<circle cx="92.1" cy="199" r=".16"/>
<circle cx="92.1" cy="197.7" r=".16"/>
<circle cx="92.1" cy="196.5" r=".16"/>
<circle cx="92.1" cy="198.4" r=".16"/>
<circle cx="92.1" cy="197.1" r=".16"/>
<circle cx="92.1" cy="199.6" r=".16"/>
<circle cx="92.3" cy="191.7" r=".22"/>
<circle cx="92.3" cy="192.6" r=".22"/>
<circle cx="92.3" cy="192.6" r=".25"/>
<circle cx="92.3" cy="191.7" r=".25"/>
<circle cx="103.4" cy="183.4" r=".3"/>
<circle cx="103.4" cy="183.4" r=".25"/>
<circle cx="103.4" cy="181.8" r=".25"/>
<circle cx="103.4" cy="181.8" r=".3"/>
<circle cx="109.1" cy="183.4" r=".3"/>
<circle cx="109.1" cy="181.8" r=".3"/>
<circle cx="109.1" cy="181.8" r=".25"/>
<circle cx="109.1" cy="183.4" r=".25"/>
<circle cx="87.7" cy="205.7" r=".22"/>
<circle cx="90.8" cy="205.7" r="1.31"/>
<circle cx="93.9" cy="205.7" r=".22"/>
<circle cx="87.7" cy="220.6" r=".39"/>
<circle cx="118" cy="220.6" r=".39"/>
</g>
<g fill="none" stroke="#000" stroke-width=".2">
<path d="M46.5 64.5v10.5M48.3 74.2h19.1M69.2 64.5v10.5M86.3 172.3v3.5M88.1 173.2h29.5M119.3 172.3v3.5M119.8 176.2h6.4M125.3 178v42.1M101 195.7h.9v4.9h-.9zM101.1 199.7h.2v.3h-.2zM101.1 199.2h.2v.3h-.2zM101.1 198.7h.2v.3h-.2z"/>
<path d="M101.1 198.3h.2v.2h-.2zM101.1 197.8h.2v.2h-.2zM101.1 197.3h.2v.3h-.2zM101.1 196.8h.2v.3h-.2zM101.1 195.9h.2v.2h-.2zM101.1 196.4h.2v.2h-.2zM101.6 195.8l.1 .4zM101.6 199.2l.1 .3zM101.6 197.7l.1 .4zM101.6 199.6l.1 .4zM101.6 196.3l.1 .4zM101.6 196.8l.1 .3z"/>
<path d="M101.6 197.3l.1 .3zM101.6 198.7l.1 .4zM101.6 198.2l.1 .4zM101.9 195.7h.1M102.2 195.9h1.1v4.4l-.2 .2h-.9zM104.2 181h4M104.5 181h1.3M104.7 184.1v-1.5h-.5v1.5h4v-1.5h-.4v1.5M105.8 182.6h-1v1.5M105.8 181.8v1.6M106 181.5l-.2 .3h.2l.2-.3M106 181.8v1.6l.2 .2"/>
<path d="M106 183.4h-.2l.2 .2M106.2 183.6l-.2-.1v.6h.6M106.2 181h-1.4v1.6h-.1v-1.6h-.5v1.6M106.2 181.5v2.1M106.2 184.1h.1M106.2 195.1a.6 .6 0 0 0 .6 .5 .6 .6 0 0 0 .6-.5M106.3 195.2l-1.2 .2-1.1 .4v4.8l1.1 .4 1.2 .2M106.3 184.1h.1M106.3 181h.1M106.4 181h-.4v.6l.2-.1M106.4 181h.2v3.1M106.4 181v3.1"/>
<path d="M106.6 182.6h.9v-1.6h.2v3.1M106.6 195.1h.2v.3M106.6 181h1.6M106.6 181h.1M106.8 194.8v.6M106.8 181.3v.9M106.8 182.9v.9M106.8 194.9v.2h.3M106.8 194.5v.1M106.8 195.6v.1M106.9 194.8v.6M106.9 181.3v.9"/>
<path d="M106.9 182.9v.9M107.1 184.2h.2M107.1 181.3v.9M107.1 182.9v.9M107.3 195.1h.1M107.4 181.3h-.8v.9h.8v.7h-.8v.9h.8v.3M107.4 182.9v.9M107.4 181.3v.9M107.4 181v.3M107.4 195.2l1.2 .2 1.1 .4v4.8l-1.1 .4-1.2 .2M107.9 184.2h.1M107.9 184.9h.1"/>
<path d="M107.9 181h-.1v1.6h-.3v1.5M107.9 181h.3v1.6M107.9 181v3.1M109.2 194.3a19.9 19.9 0 0 0-7.3 1v5.7l2.4 .6a18 18 0 0 0 4.9 .4M109.3 194.3l.5 .4 1.8 .6v5.7l-1.1 .4M110.3 196v4.3M110.3 196l.1-.1h1v4.6l-1-.1-.1-.1M111.6 197.7v3M111.6 195.6h1v1.6h-1M111.6 195.6h.1M111.7 198.1h.4v.3h-.4M111.7 197.9h.4v.2"/>
<path d="M111.7 199.8h.4l-.4 .1M111.7 198.6h.4v1.2M111.7 198.5h.4v.1M111.9 195.7l.1 .4zM111.9 196.2l.1 .4zM111.9 196.7l.1 .3zM112.3 196.8h.1v.2h-.1zM112.3 195.8h.1v.2h-.1zM112.3 196.3h.1v.2h-.1zM101 203.7h.9v4.8h-.9zM101 211.6h.9v4.9h-.9zM101.1 208.1h.2v.3h-.2z"/>
<path d="M101.1 207.6h.2v.3h-.2zM101.1 207.2h.2v.2h-.2zM101.1 206.7h.2v.2h-.2zM101.1 206.2h.2v.2h-.2zM101.1 205.7h.2v.3h-.2zM101.1 205.3h.2v.2h-.2zM101.1 204.8h.2v.2h-.2zM101.1 203.8h.2v.2h-.2zM101.1 216.1h.2v.2h-.2zM101.1 215.6h.2v.2h-.2zM101.1 215.1h.2v.2h-.2zM101.1 214.6h.2v.3h-.2z"/>
<path d="M101.1 214.2h.2v.2h-.2zM101.1 213.6h.2v.3h-.2zM101.1 213.2h.2v.2h-.2zM101.1 212.7h.2v.3h-.2zM101.1 211.7h.2v.3h-.2zM101.1 200.2h.2v.2h-.2zM101.1 204.3h.2v.2h-.2zM101.1 212.2h.2v.3h-.2zM101.6 203.7l.1 .4zM101.6 207.1l.1 .4zM101.6 205.7l.1 .3zM101.6 211.7l.1 .4z"/>
<path d="M101.6 215l.1 .4zM101.6 213.6l.1 .4zM101.6 207.6l.1 .4zM101.6 204.2l.1 .4zM101.6 204.7l.1 .4zM101.6 208.1l.1 .3zM101.6 205.2l.1 .4zM101.6 206.6l.1 .4zM101.6 206.1l.1 .4zM101.6 215.5l.1 .4zM101.6 212.2l.1 .3zM101.6 212.6l.1 .4z"/>
<path d="M101.6 216l.1 .4zM101.6 213.1l.1 .4zM101.6 214.6l.1 .4zM101.6 214.1l.1 .3zM101.6 200.1l.1 .4zM101.9 203.2v5.8l2.4 .6a18 18 0 0 0 4.9 .3M101.9 208.5h.1M101.9 203.7h.1M101.9 216.5h.1M101.9 211.6h.1M101.9 200.6h.1M103.1 203.8l.2 .1v4.3l-.2 .2"/>
<path d="M103.1 216.3l.2-.2v-4.3l-1.1-.1v4.7h.9M103.1 203.8h-.9v4.6h.9M104 216.4l1.1 .4 1.2 .2M106.2 209.2h.1M106.2 203.1h.1M106.2 217.1h.1M106.2 211h.1M106.2 201.2h.1M106.3 203.1l-1.2 .2-1.1 .4v4.8l1.1 .4 1.2 .2M106.3 211.1l-1.2 .1-1.1 .5v4.7M106.3 203.1a.55 .55 0 0 0 .5 .5 .55 .55 0 0 0 .6-.5M106.3 209.1a.55 .55 0 0 1 .5-.5 .55 .55 0 0 1 .6 .5"/>
<path d="M106.3 211a.55 .55 0 0 0 .5 .5 .55 .55 0 0 0 .6-.5M106.3 217a.55 .55 0 0 1 .5-.5 .55 .55 0 0 1 .6 .5M106.3 201.2a.55 .55 0 0 1 .5-.6 .55 .55 0 0 1 .6 .6M106.6 209.2h.2v.2M106.6 203.1h.2v.2M106.6 217.1h.2v.2M106.6 211h.2v.2M106.6 201.2h.2v.3M106.8 200.9v.6M106.8 202.7v.7M106.8 208.8v.7M106.8 210.6v.7"/>
<path d="M106.8 216.7v.7M106.8 208.9v.3h.3M106.8 202.8v.3h.3M106.8 216.8v.3h.3M106.8 210.8v.2h.3M106.8 200.9v.3h.3M106.8 200.6v.1M106.8 201.7v.1M106.8 202.4v.2M106.8 203.5v.2M106.8 208.5v.1M106.8 209.6v.1"/>
<path d="M106.8 210.3v.2M106.8 211.5v.1M106.8 216.4v.2M106.8 217.5v.2M106.9 208.9l.2 .3-.2 .3M106.9 202.8l.2 .3-.2 .3M106.9 208.9a.3 .3 0 0 0-.3 .3 .3 .3 0 0 0 .3 .3M106.9 202.8a.3 .3 0 0 0-.3 .3 .3 .3 0 0 0 .3 .3M106.9 200.9v.6M106.9 202.7v.7M106.9 208.8v.7M106.9 210.6v.7"/>
<path d="M106.9 216.7v.7M107.3 209.2h.1M107.3 203.1h.1M107.3 217.1h.1M107.3 211h.1M107.3 201.2h.1M107.4 203.1l1.2 .2 1.1 .4v4.8l-1.1 .4-1.2 .2M107.4 211.1l1.2 .1 1.1 .5v4.7M109.2 202.3a19.9 19.9 0 0 0-7.3 .9M109.2 210.2a19.9 19.9 0 0 0-7.3 .9v5.8l2.4 .6a18 18 0 0 0 4.9 .3M109.3 202.3l.5 .4 .7 .1M109.3 210.2l.5 .4 .7 .1"/>
<path d="M109.7 216.4l-1.1 .4-1.2 .2M110.3 204v4.2M110.3 211.9v4.2M110.3 208.2l.2 .2M110.3 216.1l.2 .2M110.3 211.9l.1-.2h1v4.7h-.9M110.5 203.8l-.2 .2M110.5 203.8h.9v4.6h-.9M110.5 209.4l-.7 .1-.5 .5M110.5 217.3l-.7 .2-.5 .4M110.5 201.5l-.7 .1-.5 .4M110.5 202.8l1.1 .4v5.8l-1.1 .4"/>
<path d="M110.5 210.8l1.1 .3v5.8l-1.1 .4M111.6 205.6v3M111.6 203.6h1v1.5h-1M111.6 213.6v3M111.6 211.5h1v1.5h-1M111.6 203.6h.1M111.6 211.5h.1M111.7 206h.4v.3h-.4M111.7 205.8h.4v.2M111.7 208h.4v.3M111.7 207.8h.4h-.4M111.7 206.5h.4v1.3"/>
<path d="M111.7 214h.4v.2h-.4M111.7 213.7h.4v.3M111.7 216h.4v.2M111.7 215.7h.4l-.4 .1M111.7 214.5h.4v1.2M111.7 200.1h.4v.2M111.7 206.4l.4 .1M111.7 208.3h.4M111.7 214.4h.4v.1M111.7 216.2h.4M111.7 200.3h.4M111.9 203.7l.1 .3z"/>
<path d="M111.9 211.6l.1 .4zM111.9 204.2l.1 .3zM111.9 204.6l.1 .4zM111.9 212.1l.1 .4zM111.9 212.5l.1 .4zM112.1 208.3v.2h-.4M112.1 216.2v.2h-.4M112.1 200.3v.3h-.4M112.3 204.7h.1v.2h-.1zM112.3 203.7h.1v.2h-.1zM112.3 212.6h.1v.3h-.1zM112.3 211.7h.1v.2h-.1z"/>
<path d="M112.3 204.2h.1v.3h-.1zM112.3 212.2h.1v.2h-.1zM115.1 217.9l1.3 1.2M117.7 220.3l.6 .6M119.6 222.1l5 4.7v10.1M119.8 221.9h6.4"/>
<circle cx="101.7" cy="198.9" r=".16"/>
<circle cx="101.7" cy="199.4" r=".16"/>
<circle cx="101.7" cy="197" r=".16"/>
<circle cx="101.7" cy="197.9" r=".16"/>
<circle cx="101.7" cy="197.4" r=".16"/>
<circle cx="101.7" cy="198.4" r=".16"/>
<circle cx="101.7" cy="196" r=".16"/>
<circle cx="101.7" cy="196.5" r=".16"/>
<circle cx="101.7" cy="199.8" r=".16"/>
<circle cx="106.8" cy="195.1" r=".3"/>
<circle cx="106.9" cy="195.1" r=".39"/>
<circle cx="111.9" cy="196.4" r=".16"/>
<circle cx="111.9" cy="195.9" r=".16"/>
<circle cx="111.9" cy="196.9" r=".16"/>
<circle cx="101.7" cy="204.4" r=".16"/>
<circle cx="101.7" cy="204.9" r=".16"/>
<circle cx="101.7" cy="215.7" r=".16"/>
<circle cx="101.7" cy="214.3" r=".16"/>
<circle cx="101.7" cy="215.2" r=".16"/>
<circle cx="101.7" cy="208.3" r=".16"/>
<circle cx="101.7" cy="207.8" r=".16"/>
<circle cx="101.7" cy="213.3" r=".16"/>
<circle cx="101.7" cy="211.9" r=".16"/>
<circle cx="101.7" cy="214.7" r=".16"/>
<circle cx="101.7" cy="206.3" r=".16"/>
<circle cx="101.7" cy="200.3" r=".16"/>
<circle cx="101.7" cy="212.8" r=".16"/>
<circle cx="101.7" cy="205.4" r=".16"/>
<circle cx="101.7" cy="207.3" r=".16"/>
<circle cx="101.7" cy="204" r=".16"/>
<circle cx="101.7" cy="216.2" r=".16"/>
<circle cx="101.7" cy="205.9" r=".16"/>
<circle cx="101.7" cy="213.8" r=".16"/>
<circle cx="101.7" cy="212.3" r=".16"/>
<circle cx="101.7" cy="206.8" r=".16"/>
<circle cx="106.8" cy="201.2" r=".3"/>
<circle cx="106.8" cy="211" r=".29"/>
<circle cx="106.8" cy="217.1" r=".29"/>
<circle cx="106.9" cy="209.1" r=".39"/>
<circle cx="106.9" cy="217.1" r=".39"/>
<circle cx="106.9" cy="211" r=".39"/>
<circle cx="106.9" cy="201.2" r=".39"/>
<circle cx="106.9" cy="203.1" r=".39"/>
<circle cx="111.9" cy="203.9" r=".16"/>
<circle cx="111.9" cy="212.3" r=".16"/>
<circle cx="111.9" cy="212.8" r=".16"/>
<circle cx="111.9" cy="211.8" r=".16"/>
<circle cx="111.9" cy="204.3" r=".16"/>
<circle cx="111.9" cy="204.8" r=".16"/>
</g>
<path d="M46.5 74.2l1.8-.3v.6zM67.4 73.9l1.8 .3-1.8 .3zM86.3 173.2l1.8-.3v.6zM117.6 172.9l1.7 .3-1.7 .3zM125.3 176.2l.3 1.8h-.6zM116.2 219.3l.4-.4 1.1 1.4zM118.3 220.9l1.5 1-.4 .4zM125 220.1h.6l-.3 1.8z" fill="#000"/>
<g font-size="5.8">
<text x="187.4" y="9.9" transform="rotate(90 187.4 9.9)">Units：mm</text>
<text x="194.9" y="10.1" transform="rotate(90 194.9 10.1)">单位：mm</text>
<text x="186.9" y="210" transform="rotate(90 186.9 210)">Mounting Plate Outline Drawing</text>
<text x="193.3" y="232.9" transform="rotate(90 193.3 232.9)">安装板外形图</text>
</g>
<g font-size="5">
<text x="83.4" y="31.7" transform="rotate(90 83.4 31.7)">234</text>
<text x="34.4" y="42.4" transform="rotate(90 34.4 42.4)">394</text>
<text x="83.4" y="52.6" transform="rotate(90 83.4 52.6)">234</text>
<text x="151.8" y="62.1" transform="rotate(90 151.8 62.1)">468</text>
<text x="157.1" y="62.1" transform="rotate(90 157.1 62.1)">480</text>
<text x="53.7" y="73.6">254</text>
<text x="83.4" y="72.9" transform="rotate(90 83.4 72.9)">Ø6</text>
<text x="55.7" y="81.3">368</text>
<text x="126.7" y="93.4">368</text>
<text x="152.7" y="94.4" transform="rotate(90 152.7 94.4)">6-Ø6</text>
<text x="126.8" y="99.8">380</text>
<text x="150.4" y="127.2" transform="rotate(90 150.4 127.2)">43</text>
<text x="98.7" y="172.7">370</text>
<text x="125.8" y="194.9" transform="rotate(90 125.8 194.9)">510</text>
<text x="125.3" y="227" transform="rotate(90 125.3 227)">Ø9.1</text>
</g>
<text font-size="4.9" x="12.4" y="165.6" transform="rotate(90 12.4 165.6)">DONJUN</text>
<g font-size="4.3">
<text x="92.8" y="27.1" transform="rotate(90 92.8 27.1)">操作面板开孔尺寸图</text>
<text x="167.3" y="74.5" transform="rotate(90 167.3 74.5)">操作面板外形图</text>
<text x="135.6" y="179.9" transform="rotate(90 135.6 179.9)">台内安装板外形图</text>
<text x="86.4" y="227.9" transform="rotate(90 86.4 227.9)">6.安装位置：驾驶台内部</text>
<text x="91.6" y="227.9" transform="rotate(90 91.6 227.9)">5.重量：约10 kg</text>
<text x="102.1" y="228" transform="rotate(90 102.1 228)">3.数量：1块</text>
<text x="107.3" y="227.9" transform="rotate(90 107.3 227.9)">2.材质：2mm镀锌板</text>
<text x="112.5" y="227.8" transform="rotate(90 112.5 227.8)">1.外形尺⼨：⻓*宽=510X370mm</text>
<text x="117.7" y="228" transform="rotate(90 117.7 228)">元件安装板技术要求：</text>
<text x="96.8" y="228.1" transform="rotate(90 96.8 228.1)">4.防护等级：IP20</text>
</g>
<text font-size="4" x="76.9" y="91.6" transform="rotate(90 76.9 91.6)">操作面板技术要求：</text>
<g font-size="3.9">
<text x="41.1" y="91.5" transform="rotate(90 41.1 91.5)">7.安装位置：驾驶台台面嵌入式安装</text>
<text x="46.2" y="91.6" transform="rotate(90 46.2 91.6)">6.重量：约5kg</text>
<text x="51.3" y="91.5" transform="rotate(90 51.3 91.5)">5.IP等级：表面IP44,背部IP20</text>
<text x="56.4" y="91.6" transform="rotate(90 56.4 91.6)">4.数量：1个</text>
<text x="61.5" y="91.5" transform="rotate(90 61.5 91.5)">3.颜色：磨砂黑</text>
<text x="66.6" y="91.6" transform="rotate(90 66.6 91.6)">2.材质：2mm钢板</text>
<text x="71.8" y="91.3" transform="rotate(90 71.8 91.3)">1.外形尺寸：长*宽*深=480*380*42</text>
</g>
<text font-size="2.5" x="90.9" y="208.6" transform="rotate(90 90.9 208.6)">BZ1</text>
<g font-size="2.1">
<text x="32.9" y="173.8" transform="rotate(90 32.9 173.8)">CPX26051</text>
<text x="23.8" y="199.2" transform="rotate(90 23.8 199.2)">DJC-L型液位测量报警系统</text>
<text x="32.3" y="203.2" transform="rotate(90 32.3 203.2)">600-ton crane vessel</text>
<text x="34.6" y="205.6" transform="rotate(90 34.6 205.6)">600吨起重船</text>
<text x="31.6" y="251.1" transform="rotate(90 31.6 251.1)">DJC-26051-03-01</text>
<text x="35.3" y="248.1" transform="rotate(90 35.3 248.1)">Mounting Plate Outline Drawing</text>
<text x="37.5" y="248.1" transform="rotate(90 37.5 248.1)">安装板外形图</text>
</g>
<g font-size="2">
<text x="20.1" y="165.6" transform="rotate(90 20.1 165.6)">APPROVED</text>
<text x="23.7" y="165.7" transform="rotate(90 23.7 165.7)">VERIFIED</text>
<text x="27.4" y="165.7" transform="rotate(90 27.4 165.7)">DESIGNED</text>
<text x="36.6" y="166.1" transform="rotate(90 36.6 166.1)">SERIAL No.:</text>
<text x="20.1" y="181.8" transform="rotate(90 20.1 181.8)">J M W</text>
<text x="23.7" y="182" transform="rotate(90 23.7 182)">XJ</text>
<text x="27.4" y="181.3" transform="rotate(90 27.4 181.3)">FY</text>
<text x="27.6" y="193.6" transform="rotate(90 27.6 193.6)">DESCRIPTION:</text>
<text x="36.6" y="193.3" transform="rotate(90 36.6 193.3)">VESSEL:</text>
<text x="20.1" y="234.7" transform="rotate(90 20.1 234.7)">SCALE</text>
<text x="23.7" y="234.7" transform="rotate(90 23.7 234.7)">WEIGHT</text>
<text x="27.4" y="234.7" transform="rotate(90 27.4 234.7)">VERSION</text>
<text x="31.8" y="235.5" transform="rotate(90 31.8 235.5)">DRAWING No.:</text>
<text x="36.6" y="235.5" transform="rotate(90 36.6 235.5)">DRAWING:</text>
<text x="27.5" y="251.8" transform="rotate(90 27.5 251.8)">V1.0</text>
<text x="20.1" y="262.2" transform="rotate(90 20.1 262.2)">PAGE</text>
<text x="23.7" y="262.2" transform="rotate(90 23.7 262.2)">TOTAL PAGES</text>
<text x="27.4" y="272.7" transform="rotate(90 27.4 272.7)">INDEX</text>
<text x="20.2" y="282.6" transform="rotate(90 20.2 282.6)">1</text>
<text x="23.7" y="282.6" transform="rotate(90 23.7 282.6)">1</text>
</g>
<text font-size="1.7" x="21.2" y="195.2" transform="rotate(90 21.2 195.2)">DJC-L Liquid Level Measurement &amp; Alarm System</text>
<g font-size="1">
<text x="143.4" y="60.6" transform="rotate(90 143.4 60.6)">LEVEL GAUGING SYSTEM</text>
<text x="144.5" y="63.7" transform="rotate(90 144.5 63.7)">液位遥测系统</text>
<text x="90.9" y="196">X1</text>
</g>
<g font-size=".9">
<text x="90.9" y="190.7">X1-1</text>
<text x="90.8" y="194.9">TB1</text>
</g>
<g font-size=".6">
<text x="106" y="187" transform="rotate(90 106 187)">DC/DC</text>
<text x="106.7" y="187.4" transform="rotate(90 106.7 187.4)">60W</text>
</g>
<g font-size=".5">
<text x="89.5" y="196.2" transform="rotate(90 89.5 196.2)">1</text>
<text x="89.5" y="196.8" transform="rotate(90 89.5 196.8)">1</text>
<text x="89.5" y="197.5" transform="rotate(90 89.5 197.5)">1</text>
<text x="92.9" y="196.2" transform="rotate(90 92.9 196.2)">1</text>
<text x="92.9" y="196.8" transform="rotate(90 92.9 196.8)">1</text>
<text x="92.9" y="197.5" transform="rotate(90 92.9 197.5)">1</text>
<text x="89.5" y="198.1" transform="rotate(90 89.5 198.1)">1</text>
<text x="89.5" y="198.7" transform="rotate(90 89.5 198.7)">1</text>
<text x="89.5" y="199.3" transform="rotate(90 89.5 199.3)">1</text>
<text x="92.9" y="198.1" transform="rotate(90 92.9 198.1)">1</text>
<text x="92.9" y="198.7" transform="rotate(90 92.9 198.7)">1</text>
<text x="92.9" y="199.3" transform="rotate(90 92.9 199.3)">1</text>
</g>
</svg>
